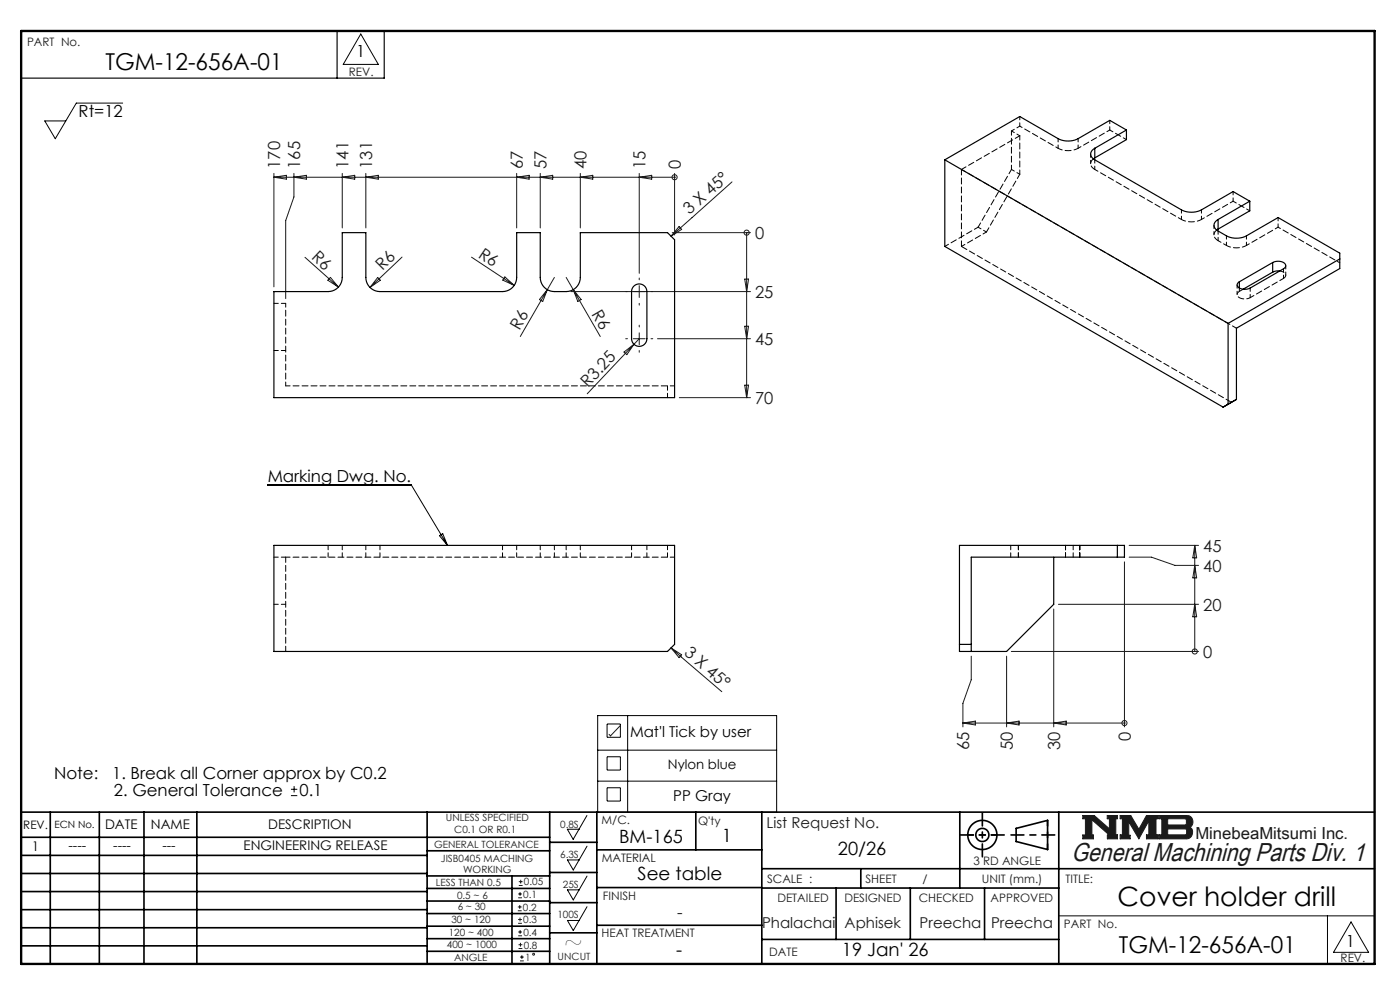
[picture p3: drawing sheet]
<svg xmlns="http://www.w3.org/2000/svg" width="297mm" height="210mm" viewBox="0 0 297 210" stroke-linecap="round" stroke-linejoin="round" font-family="sans-serif">
<g fill="none" stroke="#000" stroke-width=".35">
<path d="M4.5 172.3h287.1M4.5 177.6h112.1M10.7 172.3v32.2M21.1 172.3v32.2M30.5 172.3v32.2M41.8 172.3v32.2M90.6 172.3v32.2M116.6 172.3v32.2M116.6 178.7h10M126.6 172.3v32.2M147.6 172.3v8M161.6 172.3v32.2"/>
<path d="M203.6 172.3v16.1M215.6 175.7l6.6-1.7v6.2l-6.6-1.7zM224.6 172.3v32.2M4.5 185.3h86.1M4.5 181.4h86.1M4.5 189.1h86.1M4.5 193h86.1M4.5 196.8h86.1M90.6 199.1h26M90.6 193.8h26M90.6 188.5h26M90.6 191.1h26"/>
<path d="M90.6 180.5h26M90.6 185.8h26M90.6 196.5h26M108.6 185.8v18.5M116.6 185.1h10M116.6 191.5h10M116.6 197.9h10M126.6 196.3h35M126.6 188.3h35M126.6 180.3h35M161.6 184.3h130M161.6 199.3h63"/>
<path d="M161.6 188.4h63M177.4 188.4v10.9M182.6 184.3v4.1M193.1 188.4v10.9M208.9 188.4v10.9M4.5 200.6h86.1M90.6 201.8h26"/>
<circle cx="208.4" cy="177.1" r="3.1"/>
<circle cx="208.4" cy="177.1" r="1.39"/>
</g>
<path d="M131.6 153.9l-2.1 2.2-.3-.3M229.7 173h2.4l3.3 2.8v-2.1h-.5v-.7h2.2v.7h-.4v3.4h.4v.8h-2.2v-.8h.4l-3.7-3.2v3.2h.4v.8h-2.3v-.8h.6v-3.4h-.6zM237.6 173h2.3l1.7 2.9 1.6-2.9h2.5v.7h-.5v3.4h.5v.8h-2.5v-.8h.5v-3l-2.1 3.8-2.1-3.6v2.9h.3v.7h-2.2v-.8h.5v-3.4h-.5zM245.9 173h6a1.34 1.34 0 0 1 1.1 1 1.34 1.34 0 0 1-.6 1.5 1.33 1.33 0 0 1 .5 1.4 1.33 1.33 0 0 1-1.2 1h-5.8v-.8h.6v-3.4h-.6zM247.7 173.7h3.8l.2 .2v.8l-.3 .3h-3.7zM247.7 175.8h3.8l.2 .3v.7l-.3 .3h-3.7z" fill="none" stroke="#191924" stroke-width=".21"/>
<path d="M76.5 7.2l3.8 6.5h-7.5zM124.5 173l-2.9 5-1.2-2.1h2.4M124.5 179.5l-2.9 5.1-1.2-2.2h2.4M124.5 185.8l-2.9 5.1-1.2-2.1h2.4M124.5 192.3l-2.9 5.1-1.2-2.1h2.4M224.6 194.3h67M281.6 194.3v10.2M286.6 195.6l3.7 6.4h-7.4z" fill="none" stroke="#000" stroke-width=".21"/>
<path d="M4.5 6.6h287.1" fill="none" stroke="#000" stroke-width=".21" stroke-dasharray="6.3 1.3 1.3 1.3" stroke-dashoffset="1.9"/>
<path d="M71.5 6.6v10M81.5 6.6v10h-77" fill="none" stroke="#000" stroke-width=".25"/>
<path d="M205.3 177.1h6.2M222.2 174v6.2" fill="none" stroke="#000" stroke-width=".35" stroke-dasharray="15.2 1.3 1.3 1.3" stroke-dashoffset="14.1"/>
<path d="M203.8 177.1h9.2M208.4 172.5v9.2M214.5 177.1h9.3" fill="none" stroke="#000" stroke-width=".35" stroke-dasharray="15.2 1.3 1.3 1.3" stroke-dashoffset="12.5"/>
<path d="M4.5 6.6h287.1v197.9h-287.1z" fill="none" stroke="#000" stroke-width=".5"/>
<path d="M229.7 173v.7h.6v3.4h-.6v.8h2.3v-.8h-.4v-3.2l3.7 3.2h-.4v.8h2.2v-.8h-.4v-3.4h.4v-.7h-2.2v.7h.5v2.1l-3.3-2.8zM237.6 173v.7h.5v3.4h-.5v.8h2.2v-.7h-.3v-2.9l2.1 3.6 2.1-3.8v3h-.5v.8h2.5v-.8h-.5v-3.4h.5v-.7h-2.5l-1.6 2.9-1.7-2.9zM247.7 175.8h3.8l.2 .3v.7l-.3 .3h-3.7zM245.9 173v.7h.6v3.4h-.6v.8h6.3l.5-.5 .3-.8-.1-.7-.5-.4a1.34 1.34 0 0 0 .6-1.5 1.34 1.34 0 0 0-1.1-1zM247.7 173.7h3.7l.3 .2v.9l-.3 .2h-3.7z" fill-rule="evenodd" fill="#191924"/>
<g fill="none" stroke="#000" stroke-width=".21">
<path d="M26 21.9h-9.8l-4.5 7.5-2.2-3.8h4.5M56.7 102.8h30.5l7.7 12.9M93.2 113.6l.7-.4 1 2.5zM126.8 151.8h38v20.5h-38zM126.8 159.1h38M128.8 153.6h2.8v2.8h-2.8zM133.2 151.8v20.5M61.7 168.8h1.4M61.7 167.4h1.4M62.4 166.8v1.3M126.8 165.7h38M128.8 160.5h2.8v2.9h-2.8z"/>
<path d="M128.8 167.1h2.8v2.8h-2.8z"/>
</g>
<g fill="none" stroke="#191924" stroke-width=".21">
<path d="M58.1 37.6h85M58.1 36.8v24M58.1 37.6l2.7-.4v.8zM62.4 36.8v5l-1.8 5v16.6M62.4 37.6l2.6-.4v.8zM72.6 36.8v11.5M72.6 37.6l2.7-.4v.8zM77.6 36.8v11.5M77.6 37.6l2.7-.4v.8zM109.6 36.8v11.5M109.6 37.6l2.7-.4v.8zM114.6 36.8v11.5"/>
<path d="M114.6 37.6l2.7-.4v.8zM123.1 36.8v11.5M123.1 37.6l2.7-.4v.8zM135.6 36.8v21.2M135.6 37.6l2.7-.4v.8zM143.1 37.6h.1M143.1 36.8v13.1M155.3 38.6l-12.9 11.5M64.7 54.6l7.1 6.3M70.1 58.8l1.7 2.1-2.3-1.5zM80.1 58.9l.6 .5-2.2 1.6zM85.3 54.5l-6.8 6.5"/>
<path d="M100 54.6l9.1 5.9M107.1 58.7l2 1.8-2.4-1.1zM117.6 58.8l-7.2 12.6M120.1 58.8l7.2 12.6M142.6 49.4h16.6M144.1 48l.5 .7-2.2 1.4zM158 59.2h.8l-.4 2.6zM158.4 49.4h.1M158.4 49.4v35M116.1 61.4l-1 2.5-.7-.4zM121.1 61.8h38.1M121.6 61.4l1.7 2.1-.7 .4z"/>
<path d="M132.4 74.7l2.1-1.7-1.5 2.2zM134.4 71.9h2.5M135.6 70.6v2.5M135.6 71.8l-11 11.7M139.5 71.9h19.7M158 69.2h.8l-.4 2.7zM144.1 84.4h15.1M158 81.7h.8l-.4 2.7zM238.5 119.2v35M239.5 118.2h4.8l5 1.7h5M239.5 115.7h14.8M253.5 115.7v22.5"/>
<path d="M253.5 119.9l.4 2.7h-.9zM253.5 115.7l.4 2.6h-.9zM142.4 137.4l2.2 1.5-.5 .6zM142.4 137.4l10.7 9.3M206 139.2v5l-1.7 5v5M213.5 139.2v15M214.5 138.2h39.8M223.5 129.2v25M224.5 128.2h29.8M253.5 138.2h.1M253.5 128.2l.4 2.6h-.9zM204.3 153.4h34.2"/>
<path d="M204.3 153.4l2.6-.4v.8zM213.5 153.4l2.7-.4v.8zM223.5 153.4l2.7-.4v.8zM238.5 153.4h.1M109.9 193.2h.8M109.9 192.4h.8M109.9 195.9h.8M109.9 195h.8M109.9 190.4h.8M109.9 189.6h.8M109.9 198.5h.8M109.9 197.7h.8"/>
<path d="M110.1 187.8h.8M110.1 187h.8M110.3 192v.8M110.3 194.6v.9M110.3 189.2v.8M110.3 197.3v.8M110.4 200v.8M110.5 186.6v.8M110 201.2h.8M110 200.4h.8M110.3 203.8h.8M110.3 203h.8"/>
<path d="M110.7 202.6v.8"/>
<circle cx="143.1" cy="37.6" r=".54"/>
<circle cx="158.4" cy="49.4" r=".54"/>
<circle cx="253.5" cy="138.2" r=".54"/>
<circle cx="238.5" cy="153.4" r=".54"/>
<circle cx="113.2" cy="202.4" r=".2"/>
</g>
<path d="M135.6 59.4v-.4M133.1 71.9h-.4M133.1 61.9h-.4M135.6 69.4v-.4M135.6 74.3v.4M135.6 61.9v-1.3M135.6 61.9h-1.2M135.6 61.9v1.2M135.6 61.9h1.3M135.6 64.4v.3M138.1 71.9h.4M138.1 61.9h.4" fill="none" stroke="#191924" stroke-width=".21" stroke-dasharray="15.2 1.3 1.3 1.3"/>
<g fill="none" stroke="#000" stroke-width=".25">
<path d="M200.4 33.9v18.4l59.1 34.1 2.8-1.7v-15.1l21.9-12.6v-3.3l-13.1-7.6-6.7 3.9a4.7 4.7 0 0 1-4.2 0l-1.8-1a1.29 1.29 0 0 1-.9-1.2 1.29 1.29 0 0 1 .9-1.2M200.4 33.9l60.1 34.7M232.3 31.5a1.29 1.29 0 0 0-.9 1.2 1.29 1.29 0 0 0 .9 1.2l18.3 10.6a4.7 4.7 0 0 0 4.3 0l6.7-3.9 3.5 2.1M232.3 31.5v2M232.3 33.5l-.4 .2M239 27.6l-3.6-2.1-6.7 3.9a4.7 4.7 0 0 1-4.2 0l-8.2-4.7-15.9 9.2M239 27.6l-6.7 3.9M239 27.6v2l-6.7 3.9M258.4 46.6v2M258.4 48.6l-.3 .2M262.9 59.8v1.3M265.1 42.7l-6.7 3.9"/>
<path d="M265.1 42.7v2l-6.7 3.9M270 55.7a2.03 2.03 0 0 1 2.8 .6l-.1 .4-.4 .3-7.1 4.1a2.03 2.03 0 0 1-2.8-.6l.2-.4 .3-.3M270 55.7l-7.1 4.1M270 55.7v2M270 57.7l-6.3 3.7M271.5 57.5h-.9l-.6 .2M284.2 54.9l-23.7 13.7M58.1 61.8h11.5a3 3 0 0 0 3-3v-9.4h5v9.4a3 3 0 0 0 3 3h26a3 3 0 0 0 3-3v-9.4h5v9.4a3 3 0 0 0 3 3h2.5a3 3 0 0 0 3-3v-9.4h18.5l1.5 1.5v33.5h-85zM134.5 60.6a1.63 1.63 0 0 1 1.8-.2 1.63 1.63 0 0 1 .9 1.4v10.1a1.63 1.63 0 0 1-1.6 1.6 1.63 1.63 0 0 1-1.6-1.6v-10.1l.1-.6zM260.5 68.6v17.1M58.1 115.7h85v21l-1.5 1.5h-83.5zM223.5 118.2v10l-10 10h-10v-22.5h35v2.5h-32.5v20"/>
<path d="M237 115.7v2.5M203.5 136.7h2.5"/>
</g>
<g fill="none" stroke="#000" stroke-width=".21" stroke-dasharray="1.3 .6" stroke-dashoffset=".3">
<path d="M204 35.9l58.3 33.7M224.5 31.5a4.7 4.7 0 0 0 4.2 0M250.6 46.6a4.7 4.7 0 0 0 4.3 0M260.2 52.1a4.7 4.7 0 0 0 4.2 0M272.3 59.1a.79 .79 0 0 0 .4-1 .79 .79 0 0 0-.8-.5l-.4-.1M60.6 64.4h-2.5M60.6 74.3h-2.5M60.6 81.9h82.5M141.6 81.9v2.5M60.6 118.2h82.5M60.6 118.2h-2.5M69.6 118.2v-2.5"/>
<path d="M72.6 118.2v-2.5M77.6 118.2v-2.5M80.6 118.2v-2.5M106.6 118.2v-2.5M109.6 118.2v-2.5M114.6 118.2v-2.5M117.6 118.2v-2.5M120.1 118.2v-2.5M123.1 118.2v-2.5M134 118.2v-2.5M137.2 118.2v-2.5M141.6 115.7v2.5"/>
<path d="M214.4 115.7v2.5M216 118.2v-2.5M226 118.2v-2.5M227.7 118.2v-2.5M229 118.2v-2.5M60.6 128.2h-2.5"/>
</g>
<path d="M204 35.9l12.3-7.1M214.6 35.9l-7.1 12.3M216.3 37l-7 12.2M231.9 33.7a1.25 1.25 0 0 0-.5 1.2 1.25 1.25 0 0 0 .9 1M258.1 48.8a1.25 1.25 0 0 0-.6 1.2 1.25 1.25 0 0 0 .9 1M60.6 138.2v-20" fill="none" stroke="#000" stroke-width=".21" stroke-dasharray="1.3 .6" stroke-dashoffset=".2"/>
<path d="M232.3 35.9l18.3 10.7M235.4 27.6l3.6 2M261.6 42.7l3.5 2M262.9 61.8a.79 .79 0 0 0-.4 .9 .79 .79 0 0 0 .8 .6l1 .1 .9-.3M263.7 61.4l-.8 .4M60.6 81.9v-17.5" fill="none" stroke="#000" stroke-width=".21" stroke-dasharray="1.3 .6" stroke-dashoffset=".5"/>
<g fill="none" stroke="#000" stroke-width=".21" stroke-dasharray="1.3 .6" stroke-dashoffset=".6">
<path d="M216.3 26.8l-1.7 1M216.3 26.8v-2.1M216.3 37l-1.7-1.1M216.3 28.8l-1.7-1M224.5 31.5v-2.1M228.7 31.5v-2.1M228.7 31.5l6.7-3.9M231.4 32.7v2M232.3 35.9v-2M235.4 27.6v-2.1M209.3 49.2l-1.8-1M250.6 46.6v-2.1"/>
<path d="M254.9 46.6v-2.1M254.9 46.6l6.7-3.9M257.5 47.8v2M258.4 51l1.8 1.1M258.4 51v-2M260.2 52.1v-2.1M261.6 42.7v-2.1M264.4 52.1v-2.1M264.4 52.1l6.7-3.9M271.1 48.2v-2.1M272.3 59.1v-2.1M272.8 58.4v-2"/>
<path d="M262.4 60.4v2.1M265.2 63.1v-2"/>
</g>
<path d="M214.6 27.8v8.1M216.3 28.8v8.2M207.5 48.2l-7.1 4.1M209.3 49.2l-5.3 3.1M262.9 61.8v-.7M265.2 63.1l7.1-4" fill="none" stroke="#000" stroke-width=".21" stroke-dasharray="1.3 .6" stroke-dashoffset=".4"/>
<path d="M204 52.3l57.2 33" fill="none" stroke="#000" stroke-width=".21" stroke-dasharray="1.3 .6"/>
<path d="M216.3 26.8l8.2 4.7M271.1 48.2l13.1 7.5" fill="none" stroke="#000" stroke-width=".21" stroke-dasharray="1.3 .6" stroke-dashoffset=".7"/>
<path d="M204 52.3v-16.4" fill="none" stroke="#000" stroke-width=".21" stroke-dasharray="1.3 .6" stroke-dashoffset=".1"/>
<text font-size="5.6" x="237.1" y="192.2">Cover holder drill</text>
<text font-size="5.5" fill="#191924" x="227.3" y="182.7">General Machining Parts Div. 1</text>
<g font-size="4.9">
<text x="22.4" y="14.8">TGM-12-656A-01</text>
<text x="119.6" y="201.6">~</text>
<text x="237.3" y="202.1">TGM-12-656A-01</text>
</g>
<g font-size="3.9">
<text x="131.3" y="178.9">BM-165</text>
<text x="153.1" y="178.6">1</text>
<text x="177.7" y="181.3">20/26</text>
<text x="135.3" y="186.6">See table</text>
<text x="143.5" y="202.9">-</text>
<text x="178.6" y="202.9">19 Jan' 26</text>
</g>
<g font-size="3.5">
<text x="75.6" y="12.1">1</text>
<text x="16.7" y="24.9">Rt=12</text>
<text x="56.8" y="102.3">Marking Dwg. No.</text>
<text x="11.5" y="165.2">Note:</text>
<text x="23.8" y="165.2">1. Break all Corner approx by C0.2</text>
<text x="24.2" y="168.8">2. General Tolerance</text>
<text x="63.5" y="168.8">0.1</text>
<text x="285.5" y="200.9">1</text>
</g>
<g font-size="3.5" fill="#191924">
<text x="59.4" y="35.8" transform="rotate(-90 59.4 35.8)">170</text>
<text x="63.7" y="35.8" transform="rotate(-90 63.7 35.8)">165</text>
<text x="73.9" y="35.8" transform="rotate(-90 73.9 35.8)">141</text>
<text x="78.9" y="35.8" transform="rotate(-90 78.9 35.8)">131</text>
<text x="110.9" y="35.8" transform="rotate(-90 110.9 35.8)">67</text>
<text x="115.9" y="35.8" transform="rotate(-90 115.9 35.8)">57</text>
<text x="124.4" y="35.8" transform="rotate(-90 124.4 35.8)">40</text>
<text x="136.9" y="35.8" transform="rotate(-90 136.9 35.8)">15</text>
<text x="144.4" y="35.8" transform="rotate(-90 144.4 35.8)">0</text>
<text x="146.3" y="45.6" transform="rotate(-42 146.3 45.6)">3 X 45°</text>
<text x="160.2" y="50.7">0</text>
<text x="65.9" y="54.7" transform="rotate(43 65.9 54.7)">R6</text>
<text x="81.2" y="57.6" transform="rotate(-45 81.2 57.6)">R6</text>
<text x="101.3" y="54.5" transform="rotate(34 101.3 54.5)">R6</text>
<text x="160.2" y="63.2">25</text>
<text x="110.2" y="70.2" transform="rotate(-60 110.2 70.2)">R6</text>
<text x="125.4" y="66.6" transform="rotate(60 125.4 66.6)">R6</text>
<text x="160.2" y="73.2">45</text>
<text x="124.7" y="82.3" transform="rotate(-47 124.7 82.3)">R3.25</text>
<text x="160.2" y="85.7">70</text>
<text x="255.2" y="117">45</text>
<text x="255.2" y="121.3">40</text>
<text x="255.2" y="129.5">20</text>
<text x="145" y="138.7" transform="rotate(41 145 138.7)">3 X 45°</text>
<text x="255.2" y="139.5">0</text>
<text x="205.6" y="159.1" transform="rotate(-90 205.6 159.1)">65</text>
<text x="214.9" y="159.1" transform="rotate(-90 214.9 159.1)">50</text>
<text x="224.9" y="159.1" transform="rotate(-90 224.9 159.1)">30</text>
<text x="239.9" y="157.1" transform="rotate(-90 239.9 157.1)">0</text>
<text x="253.6" y="178.1">MinebeaMitsumi Inc.</text>
<text x="143.7" y="194.8">-</text>
</g>
<g font-size="3.2">
<text x="133.7" y="156.4">Mat'l Tick by user</text>
<text x="142.8" y="169.9">PP Gray</text>
</g>
<g font-size="3.2" fill="#191924">
<text x="162.6" y="175.5">List Request No.</text>
<text x="161.7" y="196.8">Phalachai</text>
<text x="179.2" y="196.8">Aphisek</text>
<text x="195.1" y="196.8">Preecha</text>
<text x="210.2" y="196.8">Preecha</text>
</g>
<g font-size="2.8">
<text x="141.7" y="163.2">Nylon blue</text>
<text x="22.3" y="175.9">DATE</text>
<text x="32" y="175.9">NAME</text>
<text x="56.9" y="175.9">DESCRIPTION</text>
<text x="6.8" y="180.6">1</text>
<text x="14.5" y="180.3">----</text>
<text x="24" y="180.3">----</text>
<text x="34.5" y="180.3">---</text>
<text x="51.7" y="180.3">ENGINEERING RELEASE</text>
</g>
<g font-size="2.5" fill="#191924">
<text x="5.7" y="9.8">PART No.</text>
<text x="74" y="16">REV.</text>
<text x="127.6" y="174.8">M/C.</text>
<text x="148.1" y="175.1">Q'ty</text>
<text x="127.6" y="182.8">MATERIAL</text>
<text x="206.5" y="183.6">3 RD ANGLE</text>
<text x="127.9" y="191">FINISH</text>
<text x="162.7" y="187.2">SCALE :</text>
<text x="164.9" y="191.4">DETAILED</text>
<text x="179.1" y="191.4">DESIGNED</text>
<text x="183.6" y="187.2">SHEET</text>
<text x="194.9" y="191.4">CHECKED</text>
<text x="195.7" y="187.2">/</text>
<text x="208.3" y="187.2">UNIT (mm.)</text>
<text x="210.2" y="191.4">APPROVED</text>
<text x="226" y="187.2">TITLE:</text>
<text x="225.7" y="196.8">PART No.</text>
<text x="127.6" y="198.9">HEAT TREATMENT</text>
<text x="163.2" y="202.9">DATE</text>
<text x="284.4" y="204.1">REV.</text>
</g>
<text font-size="2.5" x="4.9" y="175.9">REV.</text>
<text font-size="2.1" x="11.6" y="175.6">ECN No.</text>
<g font-size="2.1" fill="#191924">
<text x="92.1" y="179.9">GENERAL TOLERANCE</text>
<text x="94.6" y="174.2">UNLESS SPECIFIED</text>
<text x="96.4" y="176.8">C0.1 OR R0.1</text>
<text x="118.8" y="175.5">0.8S</text>
<text x="93.5" y="182.9">JISB0405 MACHING</text>
<text x="98.2" y="185.3">WORKING</text>
<text x="118.8" y="181.9">6.3S</text>
<text x="92.5" y="187.9">LESS THAN 0.5</text>
<text x="97" y="190.7">0.5 ~ 6</text>
<text x="111" y="190.4">0.1</text>
<text x="111.2" y="187.8">0.05</text>
<text x="119.4" y="188.4">25S</text>
<text x="95.8" y="195.8">30 ~ 120</text>
<text x="97.1" y="193.1">6 ~ 30</text>
<text x="110.9" y="193.2">0.2</text>
<text x="111" y="195.9">0.3</text>
<text x="118.2" y="194.8">100S</text>
<text x="94.8" y="201.1">400 ~ 1000</text>
<text x="95.2" y="198.5">120 ~ 400</text>
<text x="96.3" y="203.9">ANGLE</text>
<text x="111" y="198.5">0.4</text>
<text x="111.1" y="201.2">0.8</text>
<text x="111.4" y="203.8">1</text>
<text x="118.3" y="203.7">UNCUT</text>
</g>
</svg>
